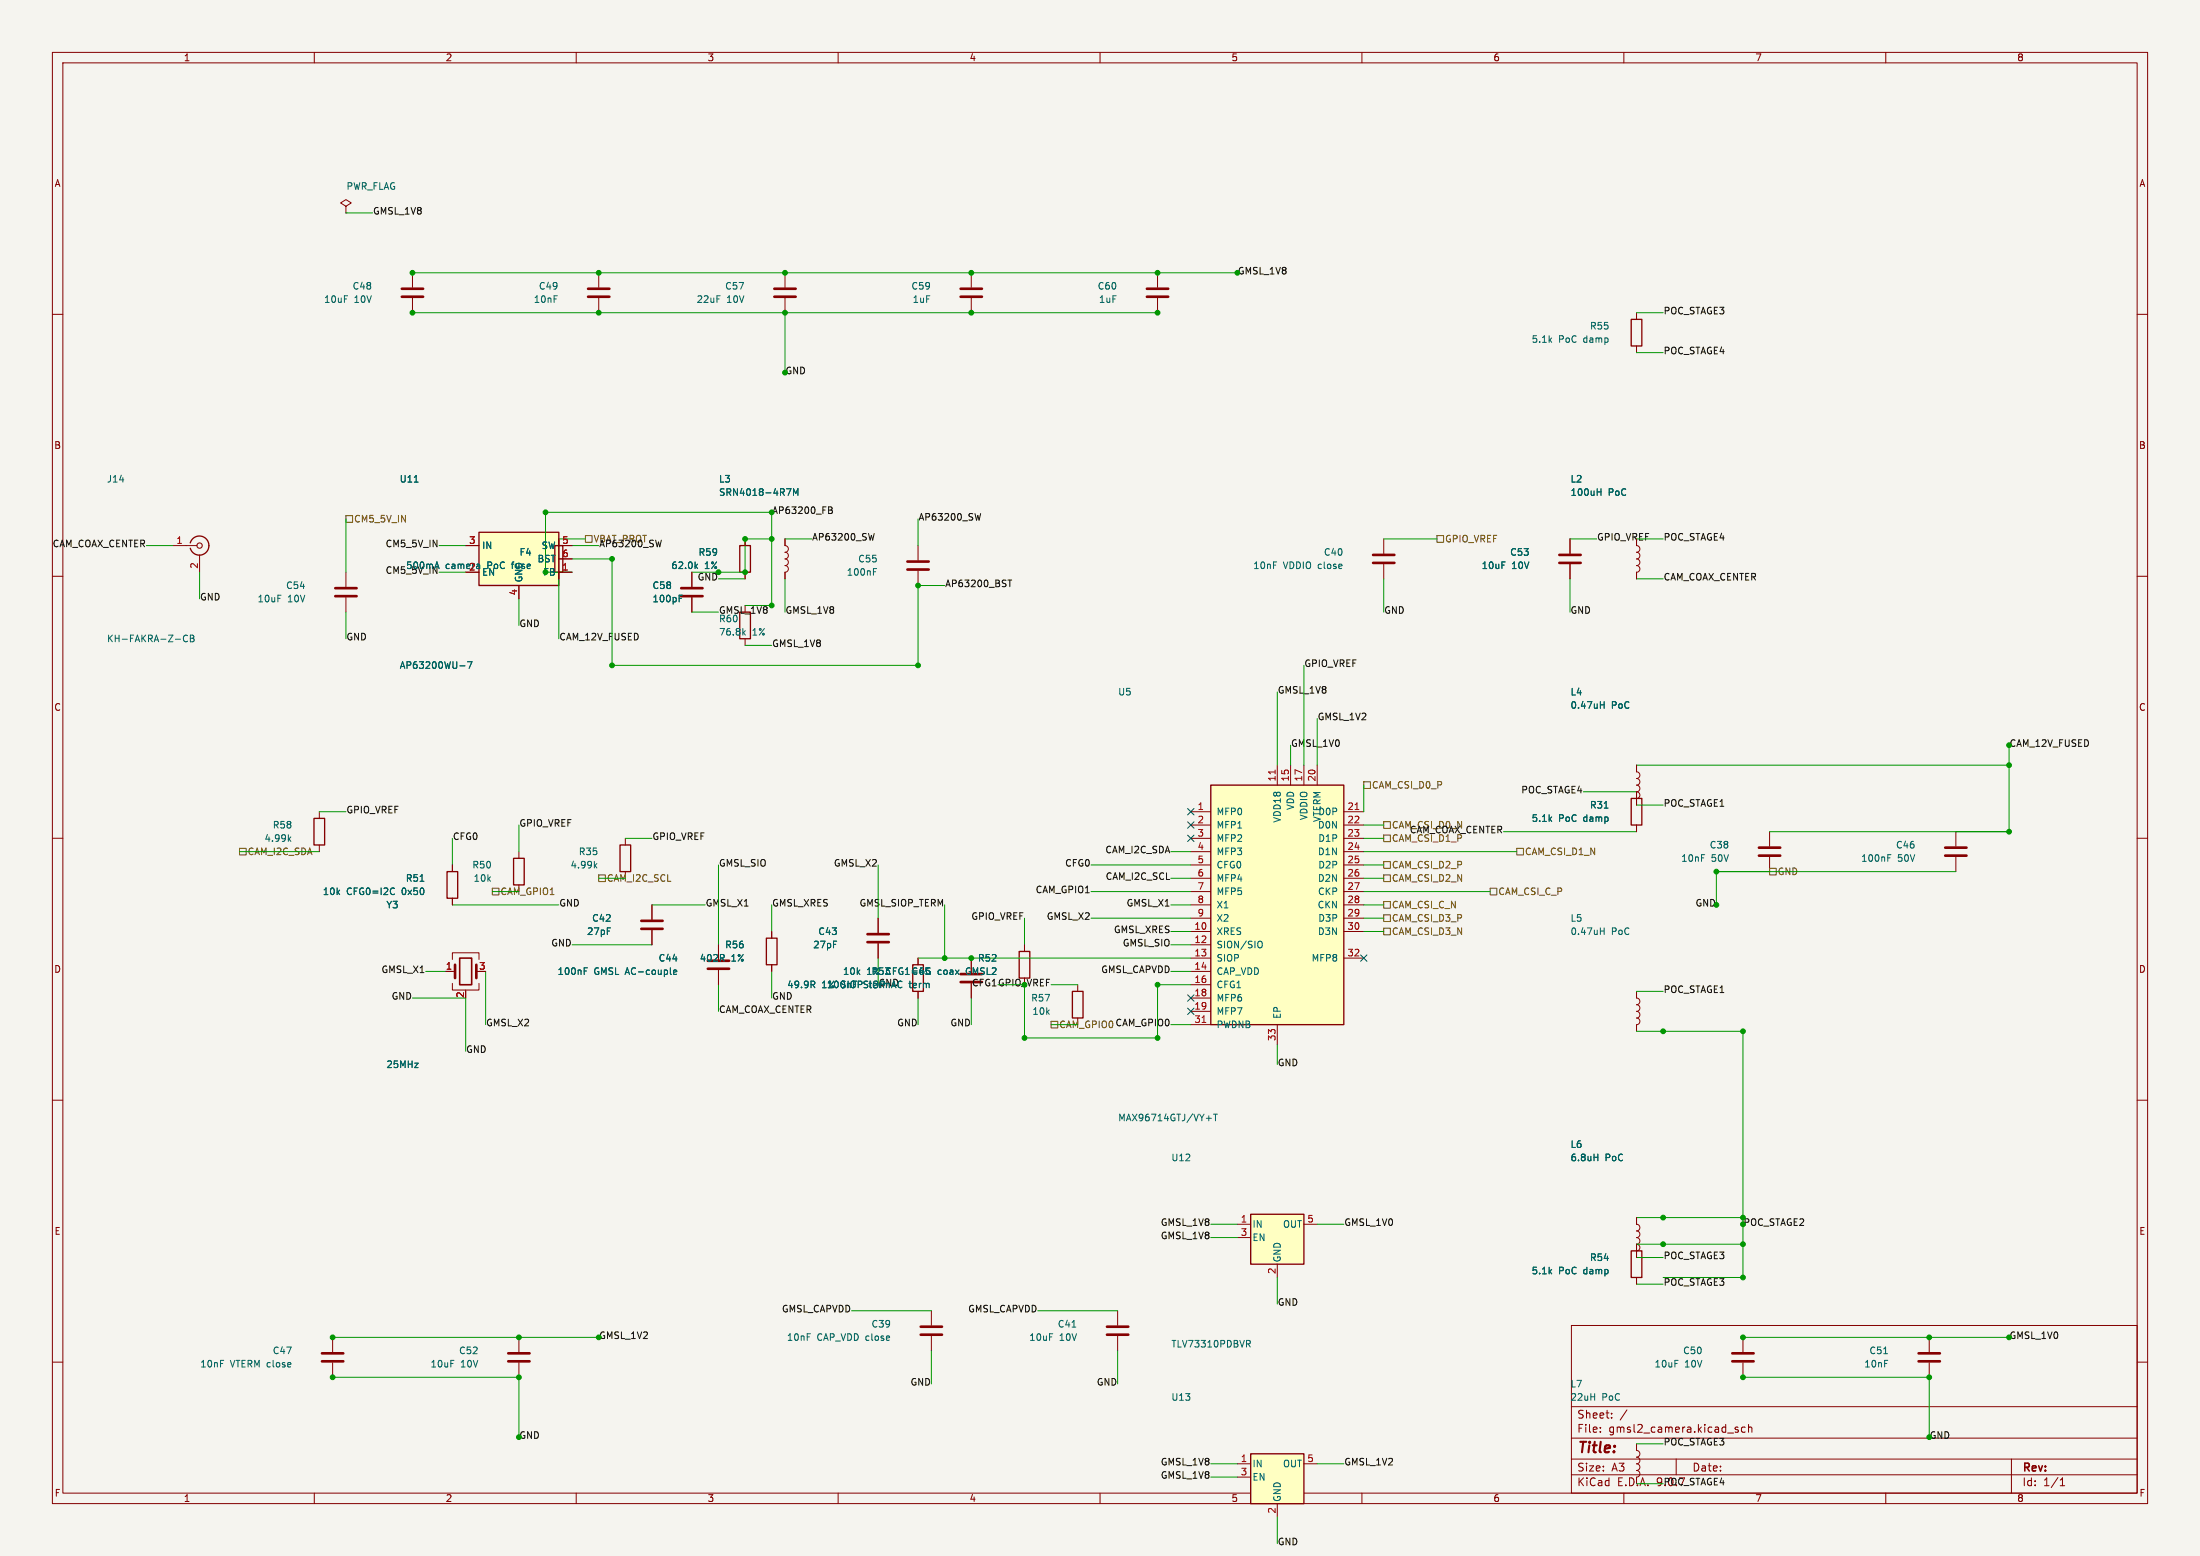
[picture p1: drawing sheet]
<svg xmlns="http://www.w3.org/2000/svg" width="420mm" height="297mm" viewBox="0 0 420 297" stroke-linecap="round" stroke-linejoin="round" font-family="sans-serif">
<path d="M0 0h420v297h-420z" fill="#f5f4ef" stroke="#f5f4ef" stroke-width=".19"/>
<g fill="none" stroke="#840000" stroke-width=".19">
<path d="M10 10h400v277h-400zM12 12h396v273h-396zM60 10v2M110 10v2M160 10v2M210 10v2M260 10v2M310 10v2M360 10v2M78.7 52.1v2.8M78.7 56.9v2.8M114.3 52.1v2.8"/>
<path d="M114.3 56.9v2.8M312.4 59.7v1.3M10 60h2M312.4 66v1.3M408 60h2M10 110h2M33 104.1h4.6M38.1 105.9v3.3M66 109.2v2.8M66 114v2.8M175.3 104.1v2.8M175.3 109v2.8"/>
<path d="M312.4 104.1a.64 .64 0 0 1 .7 .7 .64 .64 0 0 1-.7 .6 .64 .64 0 0 1 .7 .7 .64 .64 0 0 1-.7 .6 .64 .64 0 0 1 .7 .6 .64 .64 0 0 1-.7 .7 .64 .64 0 0 1 .7 .6 .64 .64 0 0 1-.7 .6M312.4 109.2v1.3M408 110h2M10 160h2M337.8 158.8v2.7M373.4 158.8v2.7M408 160h2M337.8 163.6v2.8M373.4 163.6v2.8M85.1 185.4h1.8M86.4 183.1v-1.2h5v1.2M86.4 187.7v1.3h5v-1.3"/>
<path d="M88.9 189v.2M312.4 189.2v1.3a.64 .64 0 0 1 .7 .6 .64 .64 0 0 1-.7 .7 .64 .64 0 0 1 .7 .6 .64 .64 0 0 1-.7 .6 .64 .64 0 0 1 .7 .7 .64 .64 0 0 1-.7 .6M312.4 194.3a.64 .64 0 0 1 .7 .6 .64 .64 0 0 1-.7 .7v1.3M10 210h2M408 210h2M63.5 255.3v2.8M99.1 255.3v2.8M300 253h108v32h-108zM10 260h2M63.5 260.1v2.8M99.1 260.1v2.8M300 278.5h108"/>
<path d="M300 274.5h108M300 268.5h108M305.5 273.2v.2M305.5 272.5v.1M307.7 270.5v.2M307.7 269.8v.1M310.6 269.1l-1.3 1.9M320 278.5v3M331.2 272.7l.7 .4-.2 .3-.5-.1M331.8 272.5l-.4-.1-.2 .2M333.2 272.5l-.5-.1-.3 .3 .2 .6h.6M333.8 272.5l.2-.1 .4 .1v.9"/>
<path d="M333.8 271.9v1.5M384 278.5v6.5M408 260h2M60 285v2M110 285v2M160 285v2M210 285v2M260 285v2M300 281.5h108M310 285v2M360 285v2M393.3 283.6h.9"/>
<path d="M393.3 282.5l.4-.4v1.5"/>
</g>
<path d="M311.4 61h2v5h-2zM36.3 103.6a1.81 1.81 0 0 1 2.8-.9 1.81 1.81 0 0 1 0 2.9 1.81 1.81 0 0 1-2.8-1" fill="none" stroke="#840000" stroke-width=".25"/>
<g fill="none" stroke="#840000" stroke-width=".51">
<path d="M76.7 55.1h4.1M76.7 56.6h4.1M112.3 55.1h4M112.3 56.6h4M64 112.3h4.1M64 113.8h4.1M173.2 107.2h4.1M173.2 108.7h4.1M335.8 161.8h4.1M335.8 163.3h4.1M371.3 161.8h4.1M371.3 163.3h4.1"/>
<path d="M86.9 184.2v2.5M90.9 184.2v2.5M61.5 258.3h4M61.5 259.8h4M97 258.3h4.1M97 259.8h4.1"/>
</g>
<circle cx="38.1" cy="104.1" r=".51" fill="none" stroke="#840000" stroke-width=".2"/>
<path d="M304.9 93.9h.7M305.6 93.3v1.3M166.7 109.1h.5M166.7 108.5h.6M35.8 121.4a.6 .6 0 0 0-.8 .4 .6 .6 0 0 0 .6 .7l.2-.1M36.3 121.2h.5l.2 .3-.2 .3 .2 .2 .1 .3-.3 .2h-.5zM36.3 121.8h.5M305.5 177.7h.7M306.2 177.1v1.3M360.4 163.7h.4M360.4 163.1h.6" fill="none" stroke="#006464" stroke-width=".19"/>
<path d="M87.8 182.9h2.2v5.1h-2.2z" fill="none" stroke="#840000" stroke-width=".3"/>
<path d="M91.4 101.6h15.3v10.2h-15.3z" fill="#ffffc2"/>
<path d="M91.4 101.6h15.3v10.2h-15.3zM105.9 104.1h1.5v5.1h-1.5zM141.2 116.8h2.1v5.1h-2.1zM174.2 184.2h2.1v5h-2.1zM194.6 181.6h2v5.1h-2z" fill="none" stroke="#840000" stroke-width=".25"/>
<g fill="none" stroke="#840000" stroke-width=".19">
<path d="M88.9 104.1h2.5M99.1 111.8v2.5M106.7 104.1h2.5M106.7 106.7h2.5M106.7 109.2h2.5M106.7 102.9v7.6M132.1 109.2v2.8M132.1 114v2.8M142.2 121.9v1.3M167.6 175.3v2.8M167.6 180.1v2.8M175.3 182.9v1.3"/>
<path d="M175.3 189.2v1.3M185.4 182.9v2.8M185.4 187.7v2.8M195.6 180.3v1.3"/>
</g>
<g fill="none" stroke="#006464" stroke-width=".19">
<path d="M79.1 92h.7M83.1 108.2h.6M83.4 107.3l.4 1.2M91.4 107.7l.2 .2v.6M91.6 108.5h-.2M91.6 108h-.2M129.7 114.2h.4M129.7 113.6h.6M87.8 127.1h1M89.3 126.3h.8l-.5 1.3M141.9 120.7l.4 .5M142.3 120.4l-.5 .5"/>
<path d="M155.1 187.9l.5 .6M155.4 187.3l.2 .2-.2 .4"/>
</g>
<path d="M130 113.8h4.1M130 112.3h4.1M165.6 178.3h4.1M165.6 179.8h4.1M183.4 185.9h4.1M183.4 187.5h4.1" fill="none" stroke="#840000" stroke-width=".51"/>
<path d="M238.8 277.5h10.1v9.5h-10.1z" fill="#ffffc2"/>
<path d="M141.2 104.1h2.1v5.1h-2.1zM204.7 189.2h2.1v5.1h-2.1zM238.8 277.5h10.1v9.5h-10.1z" fill="none" stroke="#840000" stroke-width=".25"/>
<g fill="none" stroke="#840000" stroke-width=".19">
<path d="M142.2 102.9v1.2M142.2 109.2v1.3M137.2 180.3v2.8M137.2 185.2v2.8M205.7 188v1.2M213.4 250.2v2.8M213.4 255v2.8M332.7 255.3v2.8M236.2 279.4h2.6M248.9 279.4h2.6M332.7 260.1v2.8M236.2 281.9h2.6"/>
<path d="M243.8 287v2.6"/>
</g>
<path d="M132.8 108l.4 .5M133.2 107.7l-.5 .5M111.5 185.3h.5M111.5 184.7h.6M128.6 185.6l.6-.1-.1-.3h-.3l-.2 .1v.6h.5M204.7 253.3h.7" fill="none" stroke="#006464" stroke-width=".19"/>
<path d="M135.1 183.4h4.1M135.1 184.9h4.1M211.3 253.2h4.1M211.3 254.8h4.1M330.7 258.3h4.1M330.7 259.8h4.1" fill="none" stroke="#840000" stroke-width=".51"/>
<path d="M231.1 149.9h25.4v45.7h-25.4z" fill="#ffffc2"/>
<path d="M231.1 149.9h25.4v45.7h-25.4zM146.3 179.1h2v5.1h-2zM311.4 238.8h2v5h-2z" fill="none" stroke="#840000" stroke-width=".25"/>
<g fill="none" stroke="#840000" stroke-width=".19">
<path d="M227.3 154.9h3.8M227.3 157.5h3.8M243.8 146.1v3.8M246.4 146.1v3.8M248.9 146.1v3.8M251.5 146.1v3.8M256.5 154.9h3.8M256.5 157.5h3.8M124.5 172.7v2.8M124.5 177.5v2.8M147.3 177.8v1.3M227.3 160h3.8"/>
<path d="M227.3 162.6h3.8M227.3 165.1h3.8M227.3 167.6h3.8M227.3 170.2h3.8M227.3 172.7h3.8M227.3 175.3h3.8M227.3 177.8h3.8M256.5 160h3.8M256.5 162.6h3.8M256.5 165.1h3.8M256.5 167.6h3.8M256.5 170.2h3.8"/>
<path d="M256.5 172.7h3.8M256.5 175.3h3.8M256.5 177.8h3.8M147.3 184.2v1.2M227.3 180.3h3.8M227.3 182.9h3.8M227.3 185.4h3.8M227.3 188h3.8M227.3 190.5h3.8M227.3 193h3.8M227.3 195.6h3.8M243.8 195.6v3.8"/>
<path d="M256.5 182.9h3.8M312.4 232.4v1.3a.64 .64 0 0 1 .7 .6 .64 .64 0 0 1-.7 .7 .64 .64 0 0 1 .7 .6 .64 .64 0 0 1-.7 .6 .64 .64 0 0 1 .7 .7 .64 .64 0 0 1-.7 .6M312.4 237.5a.64 .64 0 0 1 .7 .6 .64 .64 0 0 1-.7 .7M312.4 237.5v2.5M312.4 243.8v1.3M312.4 275.6v1.3a.64 .64 0 0 1 .7 .6 .64 .64 0 0 1-.7 .6 .64 .64 0 0 1 .7 .7 .64 .64 0 0 1-.7 .6 .64 .64 0 0 1 .7 .6 .64 .64 0 0 1-.7 .7 .64 .64 0 0 1 .7 .6 .64 .64 0 0 1-.7 .7"/>
</g>
<path d="M240.4 179.6a.43 .43 0 0 1 .6 .5v.4a.43 .43 0 0 1-.6 .4M230.3 213.5h1M231.7 212.7h.7M232 212.7v1.2M304.3 220.9h.7M305 220.3v1.3" fill="none" stroke="#006464" stroke-width=".19"/>
<path d="M243.4 147v.7M258.7 154.5h.7M229.5 195.2h.7" fill="none" stroke="#a90000" stroke-width=".19"/>
<path d="M122.4 175.8h4.1M122.4 177.3h4.1" fill="none" stroke="#840000" stroke-width=".51"/>
<path d="M238.8 231.8h10.1v9.5h-10.1z" fill="#ffffc2"/>
<path d="M59.9 156.2h2.1v5.1h-2.1zM311.4 152.4h2v5.1h-2zM85.3 166.4h2.1v5.1h-2.1zM98 163.8h2.1v5.1h-2.1zM118.4 161.3h2v5.1h-2zM238.8 231.8h10.1v9.5h-10.1z" fill="none" stroke="#840000" stroke-width=".25"/>
<g fill="none" stroke="#840000" stroke-width=".19">
<path d="M66 39.4l1.1-.7-1.1-.6-1 .6 1 .7v1.2M66 40.6h.1M149.9 52.1v2.8M149.9 56.9v2.8M185.4 52.1v2.8M185.4 56.9v2.8M221 52.1v2.8M221 56.9v2.8M88.9 104.1h2.5M99.1 111.8v2.5M106.7 102.9v1.2h2.5M106.7 106.7h2.5"/>
<path d="M109.2 109.2h-2.5v1.3M132.1 109.2v2.8M132.1 114v2.8M142.2 102.9v1.2M142.2 109.2v1.3M149.9 102.9v1.2a.64 .64 0 0 1 .6 .7 .64 .64 0 0 1-.6 .6 .64 .64 0 0 1 .6 .7 .64 .64 0 0 1-.6 .6 .64 .64 0 0 1 .6 .6 .64 .64 0 0 1-.6 .7 .64 .64 0 0 1 .6 .6 .64 .64 0 0 1-.6 .6M149.9 109.2v1.3M264.2 102.9v2.8M264.2 107.7v2.8M299.7 102.9v2.8M299.7 107.7v2.8M312.4 109.2v1.3"/>
<path d="M61 154.9v1.3M312.4 146.1v1.2a.64 .64 0 0 1 .7 .7 .64 .64 0 0 1-.7 .6M312.4 148.6a.64 .64 0 0 1 .7 .6 .64 .64 0 0 1-.7 .7 .64 .64 0 0 1 .7 .6 .64 .64 0 0 1-.7 .6M312.4 151.1a.64 .64 0 0 1 .7 .7 .64 .64 0 0 1-.7 .6M312.4 151.1v2.6M312.4 157.5v1.3M61 161.3v1.3M86.4 165.1v1.3M86.4 171.5v1.2M99.1 162.6v1.2M99.1 168.9v1.3M119.4 160v1.3"/>
<path d="M119.4 166.4v1.2M124.5 172.7v2.8M124.5 177.5v2.8M147.3 177.8v1.3M167.6 175.3v2.8M85.1 185.4h1.3M137.2 180.3v2.8M137.2 185.2v2.8M147.3 184.2v1.2M167.6 180.1v2.8M175.3 182.9v1.3M175.3 189.2v1.3"/>
<path d="M185.4 182.9v2.8M185.4 187.7v2.8M195.6 180.3v1.3M236.2 233.7h2.6M236.2 236.2h2.6M248.9 233.7h2.6M312.4 232.4v1.3M312.4 237.5v2.5M177.8 250.2v2.8M177.8 255v2.8M243.8 241.3v2.5M312.4 243.8v1.3"/>
<path d="M368.3 255.3v2.8M368.3 260.1v2.8"/>
</g>
<g fill="none" stroke="#006464" stroke-width=".19">
<path d="M79.1 92h.7M150.2 93.3h.8l-.5 1.3M151.5 94.6v-1.3l.4 .9 .4-.9v1.3M304.9 93.9h.7M305.6 93.3v1.3M83.1 108.2h.6M83.4 107.3l.4 1.2M91.4 107.7l.2 .2v.6M91.6 108.5h-.2M91.6 108h-.2M129.7 114.2h.4M129.7 113.6h.6"/>
<path d="M132.8 108l.4 .5M133.2 107.7l-.5 .5M87.8 127.1h1M89.3 126.3h.8l-.5 1.3M305.5 134.5h.7M306.2 133.9v1.3M55.5 159.8l-.5 .4M306.3 154.2h.7M55.2 160.1l.3 .5M75.1 169.5l.2 .1M75.3 170.6l-.2 .2M80.2 168.2h.7"/>
<path d="M113.6 165.2l.3 .5M113.9 164.8l-.4 .5M111.5 185.3h.5M111.5 184.7h.6M128.6 185.6l.6-.1-.1-.3h-.3l-.2 .1v.6h.5M155.1 187.9l.5 .6M155.4 187.3l.2 .2-.2 .4M304.3 220.9h.7M305 220.3v1.3M238 255.8h.4l.3 .3-.1 .4h-.6M238.3 256.5l.4 .6M359.6 258.4h.7"/>
</g>
<g fill="none" stroke="#840000" stroke-width=".51">
<path d="M147.8 55.1h4.1M147.8 56.6h4.1M183.4 55.1h4.1M183.4 56.6h4.1M218.9 55.1h4.1M218.9 56.6h4.1M262.1 105.9h4.1M262.1 107.4h4.1M297.7 105.9h4.1M297.7 107.4h4.1M175.8 253.2h4M175.8 254.8h4"/>
<path d="M366.3 258.3h4M366.3 259.8h4"/>
</g>
<g fill="none" stroke="#725600" stroke-width=".19">
<path d="M66 98.4h1.3v1.3h-1.3zM111.8 102.2h1.2v1.3h-1.2zM274.3 102.2h1.3v1.3h-1.3zM260.3 149.2h1.3v1.3h-1.3zM264.2 159.4h1.2v1.3h-1.2zM264.2 156.8h1.2v1.3h-1.2zM45.7 161.9h1.3v1.3h-1.3zM94 169.5h1.2v1.3h-1.2zM114.3 167h1.3v1.3h-1.3zM264.2 174.6h1.2v1.3h-1.2zM264.2 177.2h1.2v1.2h-1.2zM264.2 172.1h1.2v1.3h-1.2z"/>
<path d="M264.2 164.5h1.2v1.2h-1.2zM264.2 167h1.2v1.3h-1.2zM284.5 169.5h1.2v1.3h-1.2zM289.6 161.9h1.2v1.3h-1.2zM337.8 165.7h1.3v1.3h-1.3zM200.7 194.9h1.2v1.3h-1.2z"/>
</g>
<path d="M158.2 96.8l.6 .1 .1 .2-.3 .3M158.2 97.4h.4M158.6 97.4l.3 .2v.3l-.7 .1M187.2 98l-.3 1.3M126.3 103.1l-.3 1.3M166.9 101.8l-.3 1.3M192.4 110.7h.7M192.8 110.7v1.3" fill="none" stroke="#0f0f0f" stroke-width=".19"/>
<g fill="none" stroke="#009600" stroke-width=".19">
<path d="M66 40.6h5.1M78.7 52.1h157.5M78.7 59.7h142.3M149.9 59.7v11.4M312.4 59.7h5.1M312.4 67.3h5.1M66 99.1v10.1M175.3 99.1v5M27.9 104.1h5.1M38.1 109.2v5.1M66 116.8v5.1M83.8 104.1h5.1"/>
<path d="M83.8 109.2h5.1M99.1 114.3v5.1M106.7 102.9h5.1M106.7 110.5v11.4M109.2 104.1h5.1M109.2 106.7h7.6v20.3h58.5v-15.2h5M109.2 109.2h-5.1v-11.4h43.2v17.8h-5.1M132.1 116.8h5.1M137.2 110.5h5M147.3 102.9h-5.1v6.3h-10.1M149.9 102.9h5M149.9 110.5v6.3"/>
<path d="M264.2 102.9h10.1M264.2 110.5v6.3M299.7 102.9h5.1M299.7 110.5v6.3M312.4 102.9h5.1M312.4 110.5h5.1M142.2 123.2h5.1M243.8 132.1v14M248.9 127v19.1M251.5 137.2v8.9M61 154.9h5M99.1 157.5v5.1"/>
<path d="M246.4 142.2v3.9M260.3 149.9v5M260.3 157.5h3.9M287 158.8h25.4M302.3 151.1h10.1M312.4 153.7h5.1M312.4 146.1h71.1M383.5 142.2v16.6h-45.7M45.7 162.6h15.3M86.4 172.7h20.3M86.4 160v5.1M94 170.2h5.1"/>
<path d="M114.3 167.6h5.1M119.4 160h5.1M124.5 172.7h10.1M137.2 165.1v15.2M147.3 172.7v5.1M167.6 165.1v10.2M180.3 172.7v10.2M195.6 175.3v5M208.3 170.2h19M208.3 165.1h19M208.3 175.3h19M223.5 167.6h3.8"/>
<path d="M223.5 162.6h3.8M223.5 172.7h3.8M223.5 177.8h3.8M260.3 167.6h3.9M260.3 170.2h24.2M260.3 162.6h29.3M260.3 165.1h3.9M260.3 160h3.9M260.3 172.7h3.9M260.3 175.3h3.9M260.3 177.8h3.9M373.4 166.4h-45.7v6.3"/>
<path d="M78.7 190.5h10.2v10.2M81.3 185.4h3.8M92.7 185.4v10.2M109.2 180.3h15.3M137.2 188v5M147.3 185.4v5.1M167.6 182.9v5.1M175.3 182.9h52M175.3 190.5v5.1M185.4 190.5v5.1M190.5 188h5.1v10.1h25.4v-10.1h6.3M200.7 188h5"/>
<path d="M200.7 195.6h5M223.5 185.4h3.8M223.5 180.3h3.8M223.5 195.6h3.8M243.8 199.4v3.8M312.4 196.9h20.3v35.5h-20.3M312.4 189.2h5.1M231.1 236.2h5.1M231.1 233.7h5.1M251.5 233.7h5M312.4 237.5h20.3M332.7 233.7v10.1h-15.2"/>
<path d="M63.5 255.3h50.8M162.6 250.2h15.2M177.8 257.8v6.4M198.1 250.2h15.3M213.4 257.8v6.4M243.8 243.8v5.1M312.4 240h5.1M312.4 245.1h5.1M332.7 255.3h50.8M63.5 262.9h35.6v11.4M231.1 279.4h5.1M251.5 279.4h5"/>
<path d="M312.4 275.6h5.1M332.7 262.9h35.6v11.4M231.1 281.9h5.1M243.8 289.6v5M312.4 283.2h5.1"/>
</g>
<path d="M226.7 156.9l1.2 1.2M226.7 159.4l1.2 1.2M226.7 154.3l1.2 1.2M227.9 156.9l-1.2 1.2M227.9 159.4l-1.2 1.2M227.9 154.3l-1.2 1.2M226.7 189.9l1.2 1.2M226.7 192.4l1.2 1.2M227.9 189.9l-1.2 1.2M227.9 192.4l-1.2 1.2M259.7 182.3l1.3 1.2M261 182.3l-1.3 1.2" fill="none" stroke="#000084" stroke-width=".19"/>
<g fill="#009600" stroke="#009600" stroke-width=".19">
<circle cx="221" cy="188" r=".46"/>
<circle cx="221" cy="198.1" r=".46"/>
<circle cx="332.7" cy="255.3" r=".46"/>
<circle cx="332.7" cy="262.9" r=".46"/>
<circle cx="368.3" cy="255.3" r=".46"/>
<circle cx="368.3" cy="262.9" r=".46"/>
<circle cx="317.5" cy="232.4" r=".46"/>
<circle cx="317.5" cy="237.5" r=".46"/>
<circle cx="332.7" cy="232.4" r=".46"/>
<circle cx="332.7" cy="237.5" r=".46"/>
<circle cx="332.7" cy="243.8" r=".46"/>
<circle cx="221" cy="59.7" r=".46"/>
<circle cx="185.4" cy="52.1" r=".46"/>
<circle cx="221" cy="52.1" r=".46"/>
<circle cx="383.5" cy="146.1" r=".46"/>
<circle cx="383.5" cy="158.8" r=".46"/>
<circle cx="327.7" cy="166.4" r=".46"/>
<circle cx="327.7" cy="172.7" r=".46"/>
<circle cx="332.7" cy="196.9" r=".46"/>
<circle cx="317.5" cy="196.9" r=".46"/>
<circle cx="63.5" cy="262.9" r=".46"/>
<circle cx="63.5" cy="255.3" r=".46"/>
<circle cx="99.1" cy="255.3" r=".46"/>
<circle cx="99.1" cy="262.9" r=".46"/>
<circle cx="104.1" cy="97.8" r=".46"/>
<circle cx="116.8" cy="127" r=".46"/>
<circle cx="116.8" cy="106.7" r=".46"/>
<circle cx="137.2" cy="109.2" r=".46"/>
<circle cx="142.2" cy="109.2" r=".46"/>
<circle cx="149.9" cy="59.7" r=".46"/>
<circle cx="149.9" cy="52.1" r=".46"/>
<circle cx="114.3" cy="52.1" r=".46"/>
<circle cx="114.3" cy="59.7" r=".46"/>
<circle cx="175.3" cy="111.8" r=".46"/>
<circle cx="175.3" cy="127" r=".46"/>
<circle cx="147.3" cy="115.6" r=".46"/>
<circle cx="147.3" cy="102.9" r=".46"/>
<circle cx="142.2" cy="102.9" r=".46"/>
<circle cx="185.4" cy="59.7" r=".46"/>
<circle cx="195.6" cy="198.1" r=".46"/>
<circle cx="180.3" cy="182.9" r=".46"/>
<circle cx="185.4" cy="182.9" r=".46"/>
<circle cx="78.7" cy="52.1" r=".46"/>
<circle cx="78.7" cy="59.7" r=".46"/>
</g>
<text font-size="2.8" fill="#840000" x="301" y="277.9">Title:</text>
<g font-size="2.1" fill="#840000">
<text x="301" y="273.7">File:</text>
<text x="301" y="271">Sheet:</text>
<text x="307.1" y="273.7">gmsl2_camera.kicad_sch</text>
<text x="301" y="281.1">Size:</text>
<text x="307.6" y="281.1">A3</text>
<text x="323" y="281.1">Date:</text>
<text x="386" y="281.3">Rev:</text>
<text x="301" y="283.9">KiCad</text>
<text x="308.7" y="283.9">E.D.A.</text>
<text x="386" y="283.9">Id:</text>
<text x="390.1" y="283.9">1/1</text>
</g>
<text font-size="2.1" fill="#0f0f0f" x="316.3" y="283.9">9.0.7</text>
<g font-size="1.8" fill="#840000">
<text x="35" y="11.9">1</text>
<text x="85" y="11.9">2</text>
<text x="135" y="11.9">3</text>
<text x="185" y="11.9">4</text>
<text x="235" y="11.9">5</text>
<text x="285" y="11.9">6</text>
<text x="335" y="11.9">7</text>
<text x="385" y="11.9">8</text>
<text x="10.3" y="35.9">A</text>
<text x="408.3" y="35.9">A</text>
<text x="10.3" y="85.9">B</text>
<text x="408.2" y="85.9">B</text>
<text x="304.8" y="103.4">GPIO_VREF</text>
<text x="85" y="108.8">camera</text>
<text x="10.3" y="135.9">C</text>
<text x="408.2" y="135.9">C</text>
<text x="10.3" y="185.9">D</text>
<text x="408.2" y="185.9">D</text>
<text x="10.3" y="235.9">E</text>
<text x="408.3" y="235.9">E</text>
<text x="10.3" y="285.9">F</text>
<text x="35" y="286.9">1</text>
<text x="85" y="286.9">2</text>
<text x="135" y="286.9">3</text>
<text x="185" y="286.9">4</text>
<text x="235" y="286.9">5</text>
<text x="285" y="286.9">6</text>
<text x="335" y="286.9">7</text>
<text x="385" y="286.9">8</text>
<text x="408.3" y="285.9">F</text>
</g>
<g font-size="1.8" fill="#006464">
<text x="66" y="36.4">PWR_FLAG</text>
<text x="61.8" y="58">10uF</text>
<text x="67.2" y="55.5">C48</text>
<text x="67.6" y="58">10V</text>
<text x="101.8" y="58">10nF</text>
<text x="102.8" y="55.5">C49</text>
<text x="132.9" y="58">22uF</text>
<text x="138.3" y="55.5">C57</text>
<text x="138.7" y="58">10V</text>
<text x="173.9" y="55.5">C59</text>
<text x="174.1" y="58">1uF</text>
<text x="209.5" y="55.5">C60</text>
<text x="209.7" y="58">1uF</text>
<text x="292.3" y="65.6">5.1k</text>
<text x="297.5" y="65.6">PoC</text>
<text x="302.4" y="65.6">damp</text>
<text x="303.4" y="63.1">R55</text>
<text x="20.3" y="92.3">J14</text>
<text x="76.2" y="92.3">U11</text>
<text x="137.2" y="92.3">L3</text>
<text x="137.2" y="94.8">SRN4018-4R7M</text>
<text x="299.7" y="92.3">L2</text>
<text x="299.7" y="94.8">100uH</text>
<text x="307" y="94.8">PoC</text>
<text x="91.9" y="105">IN</text>
<text x="99.1" y="106.3">F4</text>
<text x="102.5" y="107.5">BST</text>
<text x="103.3" y="105">SW</text>
<text x="133.3" y="106.3">R59</text>
<text x="163.7" y="107.5">C55</text>
<text x="252.6" y="106.3">C40</text>
<text x="288.2" y="106.3">C53</text>
<text x="54.5" y="112.6">C54</text>
<text x="77.4" y="108.8">500mA</text>
<text x="91.9" y="110.1">EN</text>
<text x="93.1" y="108.8">PoC</text>
<text x="98" y="108.8">fuse</text>
<text x="99.9" y="111.3" transform="rotate(-90 99.9 111.3)">GND</text>
<text x="124.5" y="112.6">C58</text>
<text x="128.1" y="108.8">62.0k</text>
<text x="134.5" y="108.8">1%</text>
<text x="161.6" y="110.1">100nF</text>
<text x="239.2" y="108.8">10nF</text>
<text x="245" y="108.8">VDDIO close</text>
<text x="282.8" y="108.8">10uF</text>
<text x="288.6" y="108.8">10V</text>
<text x="49.1" y="115.2">10uF</text>
<text x="54.9" y="115.2">10V</text>
<text x="124.5" y="115.2">100pF</text>
<text x="137.2" y="119">R60</text>
<text x="20.3" y="122.8">KH-FAKRA-Z-CB</text>
<text x="137.2" y="121.5">76.8k</text>
<text x="143.6" y="121.5">1%</text>
<text x="76.2" y="127.9">AP63200WU-7</text>
<text x="213.4" y="132.9">U5</text>
<text x="299.7" y="132.9">L4</text>
<text x="299.7" y="135.5">0.47uH</text>
<text x="307.6" y="135.5">PoC</text>
<text x="232.2" y="155.8">MFP0</text>
<text x="247.2" y="154.7" transform="rotate(-90 247.2 154.7)">VDD</text>
<text x="251.6" y="155.8">D0P</text>
<text x="303.4" y="154.5">R31</text>
<text x="50.4" y="160.9">4.99k</text>
<text x="52" y="158.3">R58</text>
<text x="232.2" y="158.3">MFP1</text>
<text x="232.2" y="160.9">MFP2</text>
<text x="244.7" y="157.1" transform="rotate(-90 244.7 157.1)">VDD18</text>
<text x="249.8" y="156.6" transform="rotate(-90 249.8 156.6)">VDDIO</text>
<text x="251.5" y="158.3">D0N</text>
<text x="251.6" y="160.9">D1P</text>
<text x="252.3" y="157" transform="rotate(-90 252.3 157)">VTERM</text>
<text x="292.3" y="157.1">5.1k</text>
<text x="297.5" y="157.1">PoC</text>
<text x="302.4" y="157.1">damp</text>
<text x="90.1" y="166">R50</text>
<text x="108.8" y="166">4.99k</text>
<text x="110.4" y="163.4">R35</text>
<text x="232.2" y="163.4">MFP3</text>
<text x="232.2" y="166">CFG0</text>
<text x="251.5" y="163.4">D1N</text>
<text x="251.6" y="166">D2P</text>
<text x="320.9" y="164.7">10nF</text>
<text x="326.3" y="162.2">C38</text>
<text x="326.7" y="164.7">50V</text>
<text x="355.2" y="164.7">100nF</text>
<text x="361.9" y="162.2">C46</text>
<text x="362.2" y="164.7">50V</text>
<text x="61.5" y="171">10k</text>
<text x="66.2" y="171">CFG0=I2C</text>
<text x="73.7" y="173.6">Y3</text>
<text x="76.8" y="171">0x50</text>
<text x="77.4" y="168.5">R51</text>
<text x="90.3" y="168.5">10k</text>
<text x="232.2" y="168.5">MFP4</text>
<text x="232.2" y="171">MFP5</text>
<text x="232.2" y="173.6">X1</text>
<text x="251.5" y="173.6">CKN</text>
<text x="251.5" y="168.5">D2N</text>
<text x="251.5" y="171">CKP</text>
<text x="112" y="178.7">27pF</text>
<text x="112.9" y="176.1">C42</text>
<text x="156.1" y="178.7">C43</text>
<text x="232.2" y="176.1">X2</text>
<text x="232.2" y="178.7">XRES</text>
<text x="251.5" y="178.7">D3N</text>
<text x="251.6" y="176.1">D3P</text>
<text x="299.7" y="176.1">L5</text>
<text x="299.7" y="178.7">0.47uH</text>
<text x="307.6" y="178.7">PoC</text>
<text x="125.6" y="183.7">C44</text>
<text x="133.5" y="183.7">402R</text>
<text x="138.3" y="181.2">R56</text>
<text x="139.6" y="183.7">1%</text>
<text x="155.2" y="181.2">27pF</text>
<text x="186.6" y="183.7">R52</text>
<text x="232.2" y="181.2">SION/SIO</text>
<text x="232.2" y="183.7">SIOP</text>
<text x="250.3" y="183.7">MFP8</text>
<text x="106.3" y="186.3">100nF</text>
<text x="113.4" y="186.3">GMSL AC-couple</text>
<text x="150.2" y="188.8">49.9R</text>
<text x="156.9" y="188.8">1%</text>
<text x="157.8" y="188.8">100nF</text>
<text x="160.7" y="188.8">SIOPSIOP</text>
<text x="160.8" y="186.3">10k</text>
<text x="165.5" y="186.3">1%</text>
<text x="166.3" y="186.3">R53CFG1=6G</text>
<text x="166.3" y="188.8">term AC term</text>
<text x="167.6" y="188.5">GND</text>
<text x="173.9" y="186.3">C45</text>
<text x="179.3" y="186.3">coax</text>
<text x="184.9" y="186.3">GMSL2</text>
<text x="196.8" y="191.4">R57</text>
<text x="232.2" y="186.3">CAP_VDD</text>
<text x="232.2" y="188.8">CFG1</text>
<text x="232.2" y="191.4">MFP6</text>
<text x="197" y="193.9">10k</text>
<text x="232.2" y="193.9">MFP7</text>
<text x="232.2" y="196.4">PWDNB</text>
<text x="244.7" y="194.6" transform="rotate(-90 244.7 194.6)">EP</text>
<text x="73.7" y="204.1">25MHz</text>
<text x="213.4" y="214.2">MAX96714GTJ/VY+T</text>
<text x="223.5" y="221.8">U12</text>
<text x="299.7" y="221.8">6.8uH</text>
<text x="299.7" y="219.3">L6</text>
<text x="306.4" y="221.8">PoC</text>
<text x="239" y="234.5">IN</text>
<text x="239" y="237.1">EN</text>
<text x="244.8" y="234.5">OUT</text>
<text x="244.7" y="241" transform="rotate(-90 244.7 241)">GND</text>
<text x="292.3" y="243.4">5.1k</text>
<text x="297.5" y="243.4">PoC</text>
<text x="302.4" y="243.4">damp</text>
<text x="303.4" y="240.9">R54</text>
<text x="150.1" y="256.1">10nF</text>
<text x="156" y="256.1">CAP_VDD close</text>
<text x="166.3" y="253.6">C39</text>
<text x="196.4" y="256.1">10uF</text>
<text x="201.8" y="253.6">C41</text>
<text x="202.2" y="256.1">10V</text>
<text x="223.5" y="257.4">TLV73310PDBVR</text>
<text x="38.1" y="261.2">10nF</text>
<text x="44" y="261.2">VTERM close</text>
<text x="52" y="258.7">C47</text>
<text x="82.1" y="261.2">10uF</text>
<text x="87.5" y="258.7">C52</text>
<text x="87.9" y="261.2">10V</text>
<text x="315.8" y="261.2">10uF</text>
<text x="321.2" y="258.7">C50</text>
<text x="321.6" y="261.2">10V</text>
<text x="355.8" y="261.2">10nF</text>
<text x="356.8" y="258.7">C51</text>
<text x="223.5" y="267.6">U13</text>
<text x="299.7" y="267.6">22uH</text>
<text x="299.7" y="265">L7</text>
<text x="305.8" y="267.6">PoC</text>
<text x="239" y="280.3">IN</text>
<text x="244.8" y="280.3">OUT</text>
<text x="239" y="282.8">EN</text>
<text x="244.7" y="286.8" transform="rotate(-90 244.7 286.8)">GND</text>
</g>
<g font-size="1.8" fill="#0f0f0f">
<text x="71.1" y="41.2">GMSL_1V8</text>
<text x="317.5" y="60.2">POC_STAGE3</text>
<text x="317.5" y="67.8">POC_STAGE4</text>
<text x="175.3" y="99.6">AP63200_SW</text>
<text x="10" y="104.7">CAM_COAX_CENTER</text>
<text x="73.5" y="104.7">CM5_5V_IN</text>
<text x="113.2" y="103.7">VBAT_PROT</text>
<text x="114.3" y="104.7">AP63200_SW</text>
<text x="154.9" y="103.4">AP63200_SW</text>
<text x="317.5" y="103.4">POC_STAGE4</text>
<text x="73.5" y="109.7">CM5_5V_IN</text>
<text x="133.1" y="111">GND</text>
<text x="180.3" y="112.3">AP63200_BST</text>
<text x="317.5" y="111">CAM_COAX_CENTER</text>
<text x="38.1" y="114.8">GND</text>
<text x="99.1" y="119.9">GND</text>
<text x="137.2" y="117.4">GMSL_1V8</text>
<text x="149.9" y="117.4">GMSL_1V8</text>
<text x="264.2" y="117.4">GND</text>
<text x="299.7" y="117.4">GND</text>
<text x="66" y="122.4">GND</text>
<text x="106.7" y="122.4">CAM_12V_FUSED</text>
<text x="147.3" y="123.7">GMSL_1V8</text>
<text x="248.9" y="127.5">GPIO_VREF</text>
<text x="243.8" y="132.6">GMSL_1V8</text>
<text x="251.5" y="137.7">GMSL_1V2</text>
<text x="246.4" y="142.8">GMSL_1V0</text>
<text x="66" y="155.5">GPIO_VREF</text>
<text x="290.3" y="151.6">POC_STAGE4</text>
<text x="317.5" y="154.2">POC_STAGE1</text>
<text x="86.4" y="160.5">CFG0</text>
<text x="99.1" y="158">GPIO_VREF</text>
<text x="124.5" y="160.5">GPIO_VREF</text>
<text x="265.6" y="160.9">CAM_CSI_D1_P</text>
<text x="265.6" y="158.3">CAM_CSI_D0_N</text>
<text x="269" y="159.3">CAM_COAX_CENTER</text>
<text x="137.2" y="165.6">GMSL_SIO</text>
<text x="159.1" y="165.6">GMSL_X2</text>
<text x="203.2" y="165.6">CFG0</text>
<text x="210.9" y="163.1">CAM_I2C_SDA</text>
<text x="106.7" y="173.2">GND</text>
<text x="134.6" y="173.2">GMSL_X1</text>
<text x="147.3" y="173.2">GMSL_XRES</text>
<text x="164" y="173.2">GMSL_SIOP_TERM</text>
<text x="197.6" y="170.7">CAM_GPIO1</text>
<text x="211" y="168.2">CAM_I2C_SCL</text>
<text x="215" y="173.2">GMSL_X1</text>
<text x="323.6" y="173.2">GND</text>
<text x="185.3" y="175.8">GPIO_VREF</text>
<text x="199.7" y="175.8">GMSL_X2</text>
<text x="212.6" y="178.3">GMSL_XRES</text>
<text x="72.7" y="185.9">GMSL_X1</text>
<text x="105.1" y="180.9">GND</text>
<text x="210.1" y="185.9">GMSL_CAPVDD</text>
<text x="214.2" y="180.9">GMSL_SIO</text>
<text x="74.7" y="191">GND</text>
<text x="147.3" y="191">GND</text>
<text x="317.5" y="189.7">POC_STAGE1</text>
<text x="92.7" y="196.1">GMSL_X2</text>
<text x="137.2" y="193.6">CAM_COAX_CENTER</text>
<text x="171.2" y="196.1">GND</text>
<text x="181.3" y="196.1">GND</text>
<text x="202.1" y="196.4">CAM_GPIO0 CAM_GPIO0</text>
<text x="88.9" y="201.2">GND</text>
<text x="243.8" y="203.7">GND</text>
<text x="221.5" y="236.7">GMSL_1V8</text>
<text x="221.5" y="234.2">GMSL_1V8</text>
<text x="256.5" y="234.2">GMSL_1V0</text>
<text x="317.5" y="240.5">POC_STAGE3</text>
<text x="317.5" y="245.6">POC_STAGE3</text>
<text x="149.2" y="250.7">GMSL_CAPVDD</text>
<text x="184.7" y="250.7">GMSL_CAPVDD</text>
<text x="243.8" y="249.4">GND</text>
<text x="173.7" y="264.7">GND</text>
<text x="209.3" y="264.7">GND</text>
<text x="221.5" y="279.9">GMSL_1V8</text>
<text x="256.5" y="279.9">GMSL_1V2</text>
<text x="317.5" y="276.1">POC_STAGE3</text>
<text x="221.5" y="282.5">GMSL_1V8</text>
<text x="317.5" y="283.7">POC_STAGE4</text>
<text x="243.8" y="295.2">GND</text>
</g>
<g font-size="1.8" fill="#009600">
<text x="236.2" y="52.6">GMSL_1V8</text>
<text x="149.9" y="71.6">GND</text>
<text x="147.3" y="98.3">AP63200_FB</text>
<text x="103.6" y="110.1">FB</text>
<text x="383.5" y="142.8">CAM_12V_FUSED</text>
<text x="185.5" y="188.5">CFG1GPIO_VREF</text>
<text x="332.7" y="234.2">POC_STAGE2</text>
<text x="114.3" y="255.8">GMSL_1V2</text>
<text x="383.5" y="255.8">GMSL_1V0</text>
<text x="99.1" y="274.8">GND</text>
<text x="368.3" y="274.8">GND</text>
</g>
<g font-size="1.8" fill="#725600">
<text x="67.5" y="99.9">CM5_5V_IN</text>
<text x="275.8" y="103.7">GPIO_VREF</text>
<text x="261.8" y="150.7">CAM_CSI_D0_P</text>
<text x="47.2" y="163.4">CAM_I2C_SDA</text>
<text x="265.6" y="166">CAM_CSI_D2_P</text>
<text x="291" y="163.4">CAM_CSI_D1_N</text>
<text x="339.3" y="167.2">GND</text>
<text x="95.4" y="171">CAM_GPIO1</text>
<text x="115.8" y="168.5">CAM_I2C_SCL</text>
<text x="265.6" y="173.6">CAM_CSI_C_N</text>
<text x="265.6" y="168.5">CAM_CSI_D2_N</text>
<text x="285.9" y="171">CAM_CSI_C_P</text>
<text x="265.6" y="176.1">CAM_CSI_D3_P</text>
<text x="265.6" y="178.7">CAM_CSI_D3_N</text>
</g>
<g font-size="1.8" fill="#a90000">
<text x="33.6" y="103.9">1</text>
<text x="89.5" y="103.9">3</text>
<text x="107.2" y="103.9">5</text>
<text x="107.2" y="106.4">6</text>
<text x="37.8" y="108.7" transform="rotate(-90 37.8 108.7)">2</text>
<text x="89.5" y="109">2</text>
<text x="98.8" y="113.7" transform="rotate(-90 98.8 113.7)">4</text>
<text x="107.2" y="109">1</text>
<text x="243.6" y="149.3" transform="rotate(-90 243.6 149.3)">11</text>
<text x="246.1" y="149.3" transform="rotate(-90 246.1 149.3)">15</text>
<text x="248.7" y="149.3" transform="rotate(-90 248.7 149.3)">17</text>
<text x="251.2" y="149.3" transform="rotate(-90 251.2 149.3)">20</text>
<text x="228.5" y="154.7">1</text>
<text x="257.1" y="154.7">21</text>
<text x="228.5" y="157.2">2</text>
<text x="228.5" y="159.8">3</text>
<text x="257.1" y="157.2">22</text>
<text x="257.1" y="159.8">23</text>
<text x="228.5" y="162.3">4</text>
<text x="228.5" y="164.8">5</text>
<text x="228.5" y="167.4">6</text>
<text x="257.1" y="162.3">24</text>
<text x="257.1" y="164.8">25</text>
<text x="257.1" y="167.4">26</text>
<text x="228.5" y="169.9">7</text>
<text x="228.5" y="172.5">8</text>
<text x="257.1" y="169.9">27</text>
<text x="257.1" y="172.5">28</text>
<text x="227.9" y="177.5">10</text>
<text x="228.5" y="175">9</text>
<text x="257.1" y="175">29</text>
<text x="257.1" y="177.5">30</text>
<text x="85" y="185.2">1</text>
<text x="91.4" y="185.2">3</text>
<text x="227.9" y="180.1">12</text>
<text x="227.9" y="182.6">13</text>
<text x="227.9" y="185.2">14</text>
<text x="257.1" y="182.6">32</text>
<text x="88.6" y="190.6" transform="rotate(-90 88.6 190.6)">2</text>
<text x="227.9" y="187.7">16</text>
<text x="227.9" y="190.2">18</text>
<text x="227.9" y="192.8">19</text>
<text x="227.9" y="195.3">31</text>
<text x="243.6" y="198.8" transform="rotate(-90 243.6 198.8)">33</text>
<text x="236.8" y="233.4">1</text>
<text x="249.5" y="233.4">5</text>
<text x="236.8" y="236">3</text>
<text x="243.6" y="243.3" transform="rotate(-90 243.6 243.3)">2</text>
<text x="236.8" y="279.1">1</text>
<text x="236.8" y="281.7">3</text>
<text x="249.5" y="279.1">5</text>
<text x="243.6" y="289" transform="rotate(-90 243.6 289)">2</text>
</g>
</svg>
